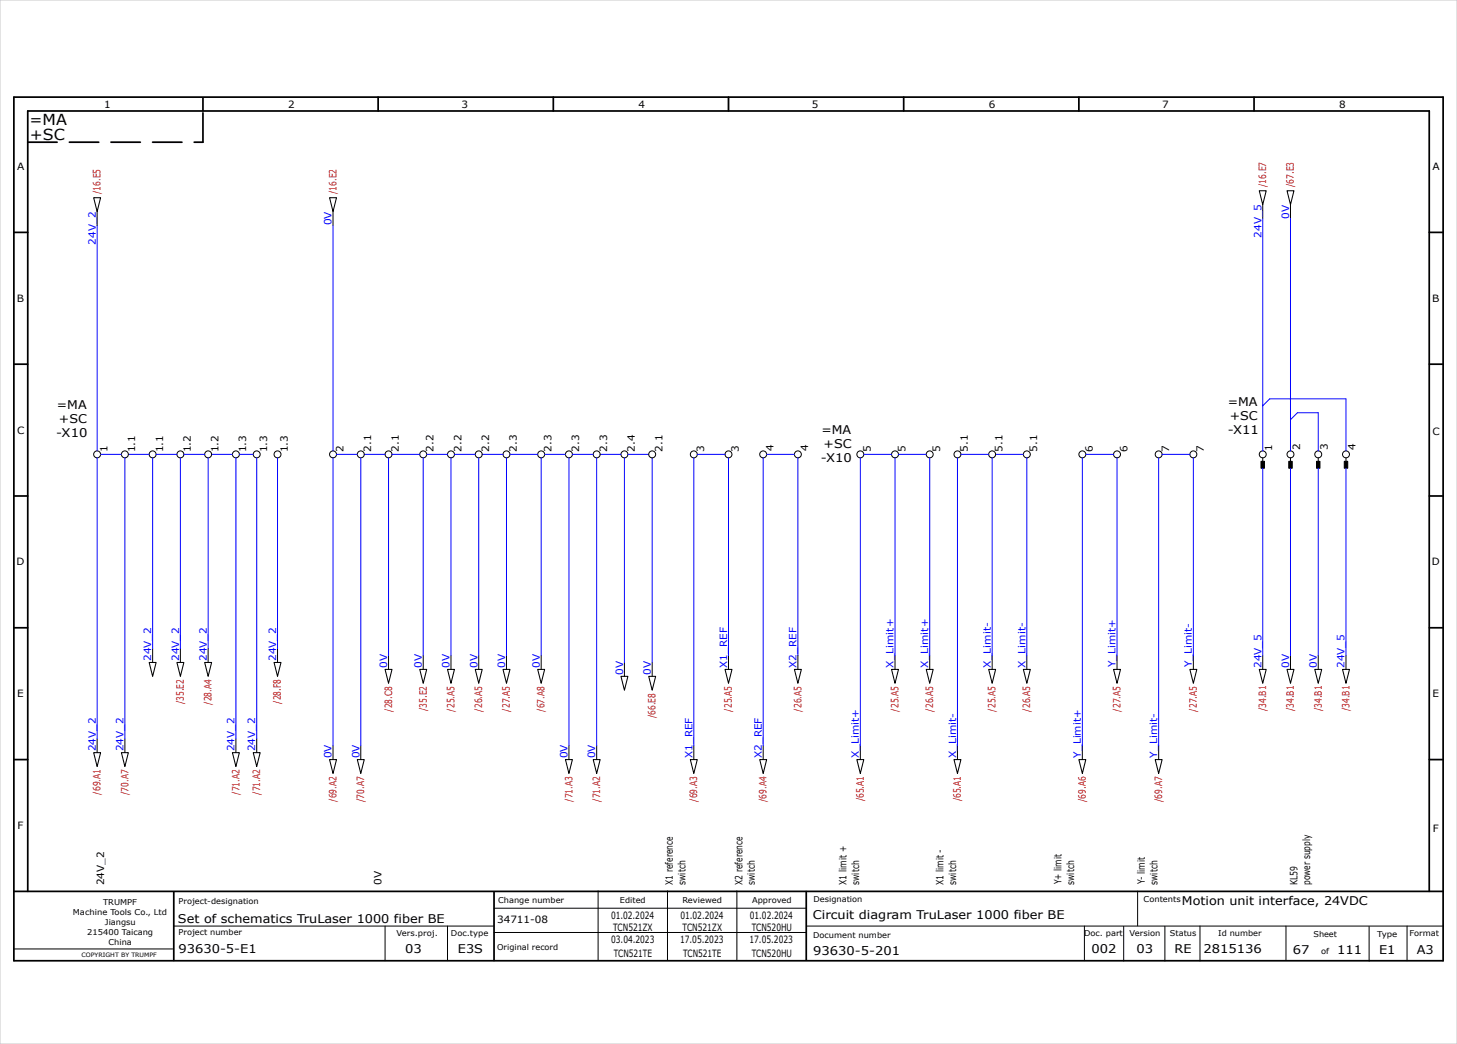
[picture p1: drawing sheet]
<svg xmlns="http://www.w3.org/2000/svg" width="420mm" height="301mm" viewBox="0 0 420 301" stroke-linecap="round" stroke-linejoin="round" font-family="sans-serif">
<g fill="none" stroke="#000" stroke-width=".5">
<path d="M4 28h412v249h-412zM58.5 28.2v3.8M109 28v4M159.5 28v4M210 28v4M260.5 28v4M311 28v4M361.5 28v4M4 67h4M412 67h4M4 105h4M412 105h4"/>
<path d="M4 143h4M412 143h4M4 181h4M412 181h4M4 219h4M412 219h4M4 257h412M8 257v-225h404v225M50.1 257.1v19.8M142.4 257.2v19.8M232.4 257.1v19.7"/>
</g>
<g fill="none" stroke="#000" stroke-width=".29">
<path d="M364 59v4M372 59v4M28 61v4M96 61v4M364 132v2M372 132v2M380 132v2M388 132v2M44 187v4M52 187v4M60 187v4M80 187v4"/>
<path d="M112 189v4M122 189v4M130 189v4M138 189v4M146 189v4M156 189v4M180 191v4M188 191v4M210 189v4M230 189v4M258 189v4M268 189v4"/>
<path d="M286 189v4M296 189v4M322 189v4M344 189v4M364 189v4M372 189v4M380 189v4M388 189v4M28 213v4M36 213v4M68 213v4M74 213v4"/>
<path d="M96 215v4M104 215v4M164 215v4M172 215v4M200 215v4M220 215v4M248 215v4M276 215v4M312 215v4M334 215v4M172.4 256.9v20M192.4 256.9v20"/>
<path d="M212.4 256.9v20M327.9 256.9v10M4.1 273.6h45.7M50.1 267h92.2M111 267v10M129 267v10M142.4 261.9h90M142.4 268.9h90M232.5 267h183.5M312.6 267v10M323.9 267.1v10M335.8 267.1v10"/>
<path d="M345.9 267v10.1M370.7 267v9.8M394.7 267.1v10M405.6 267v10"/>
<circle cx="28" cy="131" r="1"/>
<circle cx="36" cy="131" r="1"/>
<circle cx="44" cy="131" r="1"/>
<circle cx="52" cy="131" r="1"/>
<circle cx="60" cy="131" r="1"/>
<circle cx="68" cy="131" r="1"/>
<circle cx="74" cy="131" r="1"/>
<circle cx="80" cy="131" r="1"/>
<circle cx="96" cy="131" r="1"/>
<circle cx="104" cy="131" r="1"/>
<circle cx="112" cy="131" r="1"/>
<circle cx="122" cy="131" r="1"/>
<circle cx="130" cy="131" r="1"/>
<circle cx="138" cy="131" r="1"/>
<circle cx="146" cy="131" r="1"/>
<circle cx="156" cy="131" r="1"/>
<circle cx="164" cy="131" r="1"/>
<circle cx="172" cy="131" r="1"/>
<circle cx="180" cy="131" r="1"/>
<circle cx="188" cy="131" r="1"/>
<circle cx="200" cy="131" r="1"/>
<circle cx="210" cy="131" r="1"/>
<circle cx="220" cy="131" r="1"/>
<circle cx="230" cy="131" r="1"/>
<circle cx="248" cy="131" r="1"/>
<circle cx="258" cy="131" r="1"/>
<circle cx="268" cy="131" r="1"/>
<circle cx="276" cy="131" r="1"/>
<circle cx="286" cy="131" r="1"/>
<circle cx="296" cy="131" r="1"/>
<circle cx="312" cy="131" r="1"/>
<circle cx="322" cy="131" r="1"/>
<circle cx="334" cy="131" r="1"/>
<circle cx="344" cy="131" r="1"/>
<circle cx="364" cy="131" r="1"/>
<circle cx="372" cy="131" r="1"/>
<circle cx="380" cy="131" r="1"/>
<circle cx="388" cy="131" r="1"/>
</g>
<path d="M8 41h50.5M58.5 41v-8.8" fill="none" stroke="#000" stroke-width=".5" stroke-dasharray="8.5 3.5"/>
<path d="M0 0h420v301h-420z" fill="none" stroke="#c9c9c9" stroke-width=".29"/>
<g fill="#000" stroke="#000" stroke-width=".29">
<path d="M363.5 133h1v2h-1z" fill-rule="evenodd"/>
<path d="M371.5 133h1v2h-1z" fill-rule="evenodd"/>
<path d="M379.5 133h1v2h-1z" fill-rule="evenodd"/>
<path d="M387.5 133h1v2h-1z" fill-rule="evenodd"/>
</g>
<g fill="none" stroke="#000" stroke-width=".3">
<path d="M27 57h2l-1 4zM95 57h2l-1 4zM363 55h2l-1 4zM371 55h2l-1 4zM43 191h2l-1 4zM51 191h2l-1 4zM59 191h2l-1 4zM79 191h2l-1 4zM111 193h2l-1 4zM121 193h2l-1 4zM129 193h2l-1 4zM137 193h2l-1 4z"/>
<path d="M145 193h2l-1 4zM155 193h2l-1 4zM179 195h2l-1 4zM187 195h2l-1 4zM209 193h2l-1 4zM229 193h2l-1 4zM257 193h2l-1 4zM267 193h2l-1 4zM285 193h2l-1 4zM295 193h2l-1 4zM321 193h2l-1 4zM343 193h2l-1 4z"/>
<path d="M363 193h2l-1 4zM371 193h2l-1 4zM379 193h2l-1 4zM387 193h2l-1 4zM27 217h2l-1 4zM35 217h2l-1 4zM67 217h2l-1 4zM73 217h2l-1 4zM95 219h2l-1 4zM103 219h2l-1 4zM163 219h2l-1 4zM171 219h2l-1 4z"/>
<path d="M199 219h2l-1 4zM219 219h2l-1 4zM247 219h2l-1 4zM275 219h2l-1 4zM311 219h2l-1 4zM333 219h2l-1 4z"/>
</g>
<g fill="none" stroke="#00f" stroke-width=".29">
<path d="M28 65v65M96 65v65M364 63v67M372 63v67M364 117l2-2h22v15M28 132v81M29 131h6M36 132v81M37 131h6M44 132v55M45 131h6M52 132v55"/>
<path d="M53 131h6M60 132v55M61 131h6M68 132v81M69 131h4M74 132v81M80 132v55M96 132v83M97 131h6M104 132v83M105 131h6M112 132v57"/>
<path d="M113 131h8M122 132v57M123 131h6M130 132v57M131 131h6M138 132v57M139 131h6M146 132v57M147 131h8M156 132v57M157 131h6M164 132v83"/>
<path d="M165 131h6M172 132v83M173 131h6M180 132v59M181 131h6M188 132v59M200 132v83M201 131h8M210 132v57M220 132v83M221 131h8M230 132v57"/>
<path d="M248 132v83M249 131h8M258 132v57M259 131h8M268 132v57M276 132v83M277 131h8M286 132v57M287 131h8M296 132v57M312 132v83M313 131h8"/>
<path d="M322 132v57M334 132v83M335 131h8M344 132v57M364 135v54M372 135v54M372 121l2-2h6v11M380 135v54M388 135v54"/>
</g>
<g font-size="4.4">
<text x="8.5" y="36">=MA</text>
<text x="8.6" y="40.5">+SC</text>
</g>
<g font-size="3.5">
<text x="16.4" y="118">=MA</text>
<text x="353.9" y="117">=MA</text>
<text x="16.2" y="126">-X10</text>
<text x="17" y="122">+SC</text>
<text x="236.8" y="125.2">=MA</text>
<text x="353.9" y="125">-X11</text>
<text x="354.5" y="121">+SC</text>
<text x="237.4" y="129.2">+SC</text>
<text x="236.6" y="133.2">-X10</text>
<text x="340.7" y="261">Motion unit interface, 24VDC</text>
<text x="51.3" y="266">Set of schematics TruLaser 1000 fiber BE</text>
<text x="234.3" y="265">Circuit diagram TruLaser 1000 fiber BE</text>
<text x="51.5" y="274.7">93630-5-E1</text>
<text x="116.8" y="274.9">03</text>
<text x="132" y="274.9">E3S</text>
<text x="234.4" y="275.3">93630-5-201</text>
<text x="314.6" y="274.8">002</text>
<text x="327.6" y="274.9">03</text>
<text x="338.6" y="274.8">RE</text>
<text x="346.9" y="274.7">2815136</text>
<text x="372.7" y="275">67</text>
<text x="385.4" y="275">111</text>
<text x="397.6" y="275">E1</text>
<text x="408.4" y="275">A3</text>
</g>
<g font-size="2.9">
<text x="30" y="31">1</text>
<text x="83" y="31">2</text>
<text x="133.1" y="31">3</text>
<text x="184.1" y="31">4</text>
<text x="234.1" y="31">5</text>
<text x="285" y="31">6</text>
<text x="335" y="31">7</text>
<text x="386" y="31">8</text>
<text x="5" y="49">A</text>
<text x="413" y="49">A</text>
<text x="4.8" y="87">B</text>
<text x="412.8" y="87">B</text>
<text x="5" y="125">C</text>
<text x="413" y="125.5">C</text>
<text x="31" y="130.4" transform="rotate(-90 31 130.4)">1</text>
<text x="39" y="130.4" transform="rotate(-90 39 130.4)">1.1</text>
<text x="47" y="130.4" transform="rotate(-90 47 130.4)">1.1</text>
<text x="55" y="130.4" transform="rotate(-90 55 130.4)">1.2</text>
<text x="63" y="130.4" transform="rotate(-90 63 130.4)">1.2</text>
<text x="71" y="130.4" transform="rotate(-90 71 130.4)">1.3</text>
<text x="77" y="130.4" transform="rotate(-90 77 130.4)">1.3</text>
<text x="83" y="130.4" transform="rotate(-90 83 130.4)">1.3</text>
<text x="99" y="130.2" transform="rotate(-90 99 130.2)">2</text>
<text x="107" y="130.2" transform="rotate(-90 107 130.2)">2.1</text>
<text x="115" y="130.2" transform="rotate(-90 115 130.2)">2.1</text>
<text x="125" y="130.2" transform="rotate(-90 125 130.2)">2.2</text>
<text x="133" y="130.2" transform="rotate(-90 133 130.2)">2.2</text>
<text x="141" y="130.2" transform="rotate(-90 141 130.2)">2.2</text>
<text x="149" y="130.2" transform="rotate(-90 149 130.2)">2.3</text>
<text x="159" y="130.2" transform="rotate(-90 159 130.2)">2.3</text>
<text x="167" y="130.2" transform="rotate(-90 167 130.2)">2.3</text>
<text x="175" y="130.2" transform="rotate(-90 175 130.2)">2.3</text>
<text x="183" y="130.2" transform="rotate(-90 183 130.2)">2.4</text>
<text x="191" y="130.2" transform="rotate(-90 191 130.2)">2.1</text>
<text x="203" y="130.2" transform="rotate(-90 203 130.2)">3</text>
<text x="213" y="130.2" transform="rotate(-90 213 130.2)">3</text>
<text x="223" y="130.1" transform="rotate(-90 223 130.1)">4</text>
<text x="233" y="130.1" transform="rotate(-90 233 130.1)">4</text>
<text x="251" y="130.2" transform="rotate(-90 251 130.2)">5</text>
<text x="261" y="130.2" transform="rotate(-90 261 130.2)">5</text>
<text x="271" y="130.2" transform="rotate(-90 271 130.2)">5</text>
<text x="279" y="130.2" transform="rotate(-90 279 130.2)">5.1</text>
<text x="289" y="130.2" transform="rotate(-90 289 130.2)">5.1</text>
<text x="299" y="130.2" transform="rotate(-90 299 130.2)">5.1</text>
<text x="315" y="130.2" transform="rotate(-90 315 130.2)">6</text>
<text x="325" y="130.2" transform="rotate(-90 325 130.2)">6</text>
<text x="337" y="130.2" transform="rotate(-90 337 130.2)">7</text>
<text x="347" y="130.2" transform="rotate(-90 347 130.2)">7</text>
<text x="366.8" y="129.9" transform="rotate(-90 366.8 129.9)">1</text>
<text x="374.7" y="129.7" transform="rotate(-90 374.7 129.7)">2</text>
<text x="382.7" y="129.7" transform="rotate(-90 382.7 129.7)">3</text>
<text x="390.8" y="129.6" transform="rotate(-90 390.8 129.6)">4</text>
<text x="4.8" y="163">D</text>
<text x="412.7" y="163">D</text>
<text x="5" y="201">E</text>
<text x="413" y="201">E</text>
<text x="5.1" y="239">F</text>
<text x="413" y="240">F</text>
<text x="30" y="255.2" transform="rotate(-90 30 255.2)">24V_2</text>
<text x="110" y="255.2" transform="rotate(-90 110 255.2)">0V</text>
<text x="194" y="255.1" transform="rotate(-90 194 255.1)">X1 reference</text>
<text x="197.6" y="255.1" transform="rotate(-90 197.6 255.1)">switch</text>
<text x="214" y="255.1" transform="rotate(-90 214 255.1)">X2 reference</text>
<text x="217.6" y="255.1" transform="rotate(-90 217.6 255.1)">switch</text>
<text x="244" y="255.1" transform="rotate(-90 244 255.1)">X1 limit +</text>
<text x="247.6" y="255.1" transform="rotate(-90 247.6 255.1)">switch</text>
<text x="272" y="255.1" transform="rotate(-90 272 255.1)">X1 limit -</text>
<text x="275.6" y="255.1" transform="rotate(-90 275.6 255.1)">switch</text>
<text x="306" y="255" transform="rotate(-90 306 255)">Y+ limit</text>
<text x="309.6" y="255.1" transform="rotate(-90 309.6 255.1)">switch</text>
<text x="330" y="255" transform="rotate(-90 330 255)">Y- limit</text>
<text x="333.6" y="255.1" transform="rotate(-90 333.6 255.1)">switch</text>
<text x="374" y="255.3" transform="rotate(-90 374 255.3)">KL59</text>
<text x="377.6" y="255.2" transform="rotate(-90 377.6 255.2)">power supply</text>
<text x="143.3" y="266">34711-08</text>
<text x="176.1" y="264.9">01.02.2024</text>
<text x="176.8" y="268.4">TCN521ZX</text>
<text x="196.1" y="264.9">01.02.2024</text>
<text x="196.8" y="268.4">TCN521ZX</text>
<text x="216.1" y="264.9">01.02.2024</text>
<text x="216.7" y="268.4">TCN520HU</text>
<text x="176.2" y="271.9">03.04.2023</text>
<text x="176.9" y="275.9">TCN521TE</text>
<text x="196" y="271.9">17.05.2023</text>
<text x="196.9" y="275.9">TCN521TE</text>
<text x="216" y="271.9">17.05.2023</text>
<text x="216.7" y="275.9">TCN520HU</text>
</g>
<g font-size="2.9" fill="#b60000">
<text x="365" y="53.9" transform="rotate(-90 365 53.9)">/16.E7</text>
<text x="373" y="53.9" transform="rotate(-90 373 53.9)">/67.E3</text>
<text x="29" y="55.9" transform="rotate(-90 29 55.9)">/16.E5</text>
<text x="97" y="55.9" transform="rotate(-90 97 55.9)">/16.E2</text>
<text x="53" y="203" transform="rotate(-90 53 203)">/35.E2</text>
<text x="61" y="203.2" transform="rotate(-90 61 203.2)">/28.A4</text>
<text x="81" y="202.9" transform="rotate(-90 81 202.9)">/28.F8</text>
<text x="113" y="205.2" transform="rotate(-90 113 205.2)">/28.C8</text>
<text x="123" y="205" transform="rotate(-90 123 205)">/35.E2</text>
<text x="131" y="205.1" transform="rotate(-90 131 205.1)">/25.A5</text>
<text x="139" y="205.1" transform="rotate(-90 139 205.1)">/26.A5</text>
<text x="147" y="205.1" transform="rotate(-90 147 205.1)">/27.A5</text>
<text x="157" y="205.2" transform="rotate(-90 157 205.2)">/67.A8</text>
<text x="189" y="207.1" transform="rotate(-90 189 207.1)">/66.E8</text>
<text x="211" y="205.1" transform="rotate(-90 211 205.1)">/25.A5</text>
<text x="231" y="205.1" transform="rotate(-90 231 205.1)">/26.A5</text>
<text x="259" y="205.1" transform="rotate(-90 259 205.1)">/25.A5</text>
<text x="269" y="205.1" transform="rotate(-90 269 205.1)">/26.A5</text>
<text x="287" y="205.1" transform="rotate(-90 287 205.1)">/25.A5</text>
<text x="297" y="205.1" transform="rotate(-90 297 205.1)">/26.A5</text>
<text x="323" y="205.1" transform="rotate(-90 323 205.1)">/27.A5</text>
<text x="345" y="205.1" transform="rotate(-90 345 205.1)">/27.A5</text>
<text x="365" y="205.1" transform="rotate(-90 365 205.1)">/34.B1</text>
<text x="373" y="205.1" transform="rotate(-90 373 205.1)">/34.B1</text>
<text x="381" y="205.1" transform="rotate(-90 381 205.1)">/34.B1</text>
<text x="389" y="205.1" transform="rotate(-90 389 205.1)">/34.B1</text>
<text x="29" y="229.1" transform="rotate(-90 29 229.1)">/69.A1</text>
<text x="37" y="229.2" transform="rotate(-90 37 229.2)">/70.A7</text>
<text x="69" y="229.1" transform="rotate(-90 69 229.1)">/71.A2</text>
<text x="75" y="229.1" transform="rotate(-90 75 229.1)">/71.A2</text>
<text x="97" y="231.1" transform="rotate(-90 97 231.1)">/69.A2</text>
<text x="105" y="231.2" transform="rotate(-90 105 231.2)">/70.A7</text>
<text x="165" y="231.1" transform="rotate(-90 165 231.1)">/71.A3</text>
<text x="173" y="231.1" transform="rotate(-90 173 231.1)">/71.A2</text>
<text x="201" y="231.1" transform="rotate(-90 201 231.1)">/69.A3</text>
<text x="221" y="231.2" transform="rotate(-90 221 231.2)">/69.A4</text>
<text x="249" y="231.1" transform="rotate(-90 249 231.1)">/65.A1</text>
<text x="277" y="231.1" transform="rotate(-90 277 231.1)">/65.A1</text>
<text x="313" y="231.2" transform="rotate(-90 313 231.2)">/69.A6</text>
<text x="335" y="231.2" transform="rotate(-90 335 231.2)">/69.A7</text>
</g>
<g font-size="2.9" fill="#00f">
<text x="95.6" y="65" transform="rotate(-90 95.6 65)">0V</text>
<text x="371.6" y="63" transform="rotate(-90 371.6 63)">0V</text>
<text x="27.6" y="70.5" transform="rotate(-90 27.6 70.5)">24V_2</text>
<text x="363.6" y="68.5" transform="rotate(-90 363.6 68.5)">24V_5</text>
<text x="43.6" y="190.6" transform="rotate(-90 43.6 190.6)">24V_2</text>
<text x="51.6" y="190.6" transform="rotate(-90 51.6 190.6)">24V_2</text>
<text x="59.6" y="190.6" transform="rotate(-90 59.6 190.6)">24V_2</text>
<text x="79.6" y="190.6" transform="rotate(-90 79.6 190.6)">24V_2</text>
<text x="111.6" y="192.6" transform="rotate(-90 111.6 192.6)">0V</text>
<text x="121.6" y="192.6" transform="rotate(-90 121.6 192.6)">0V</text>
<text x="129.6" y="192.6" transform="rotate(-90 129.6 192.6)">0V</text>
<text x="137.6" y="192.6" transform="rotate(-90 137.6 192.6)">0V</text>
<text x="145.6" y="192.6" transform="rotate(-90 145.6 192.6)">0V</text>
<text x="155.6" y="192.6" transform="rotate(-90 155.6 192.6)">0V</text>
<text x="179.6" y="194.6" transform="rotate(-90 179.6 194.6)">0V</text>
<text x="187.6" y="194.6" transform="rotate(-90 187.6 194.6)">0V</text>
<text x="209.6" y="192.5" transform="rotate(-90 209.6 192.5)">X1_REF</text>
<text x="229.6" y="192.5" transform="rotate(-90 229.6 192.5)">X2_REF</text>
<text x="257.6" y="192.5" transform="rotate(-90 257.6 192.5)">X_Limit+</text>
<text x="267.6" y="192.5" transform="rotate(-90 267.6 192.5)">X_Limit+</text>
<text x="285.6" y="192.5" transform="rotate(-90 285.6 192.5)">X_Limit-</text>
<text x="295.6" y="192.5" transform="rotate(-90 295.6 192.5)">X_Limit-</text>
<text x="321.6" y="192.4" transform="rotate(-90 321.6 192.4)">Y_Limit+</text>
<text x="343.6" y="192.4" transform="rotate(-90 343.6 192.4)">Y_Limit-</text>
<text x="363.6" y="192.6" transform="rotate(-90 363.6 192.6)">24V_5</text>
<text x="371.6" y="192.6" transform="rotate(-90 371.6 192.6)">0V</text>
<text x="379.6" y="192.6" transform="rotate(-90 379.6 192.6)">0V</text>
<text x="387.6" y="192.6" transform="rotate(-90 387.6 192.6)">24V_5</text>
<text x="27.6" y="216.6" transform="rotate(-90 27.6 216.6)">24V_2</text>
<text x="35.6" y="216.6" transform="rotate(-90 35.6 216.6)">24V_2</text>
<text x="67.6" y="216.6" transform="rotate(-90 67.6 216.6)">24V_2</text>
<text x="73.6" y="216.6" transform="rotate(-90 73.6 216.6)">24V_2</text>
<text x="95.6" y="218.6" transform="rotate(-90 95.6 218.6)">0V</text>
<text x="103.6" y="218.6" transform="rotate(-90 103.6 218.6)">0V</text>
<text x="163.6" y="218.6" transform="rotate(-90 163.6 218.6)">0V</text>
<text x="171.6" y="218.6" transform="rotate(-90 171.6 218.6)">0V</text>
<text x="199.6" y="218.5" transform="rotate(-90 199.6 218.5)">X1_REF</text>
<text x="219.6" y="218.5" transform="rotate(-90 219.6 218.5)">X2_REF</text>
<text x="247.6" y="218.5" transform="rotate(-90 247.6 218.5)">X_Limit+</text>
<text x="275.6" y="218.5" transform="rotate(-90 275.6 218.5)">X_Limit-</text>
<text x="311.6" y="218.4" transform="rotate(-90 311.6 218.4)">Y_Limit+</text>
<text x="333.6" y="218.4" transform="rotate(-90 333.6 218.4)">Y_Limit-</text>
</g>
<g font-size="2.3">
<text x="21" y="263.8">Machine Tools Co., Ltd</text>
<text x="29.7" y="260.8">TRUMPF</text>
<text x="51.5" y="260.7">Project-designation</text>
<text x="143.6" y="260.4">Change number</text>
<text x="178.7" y="260.4">Edited</text>
<text x="196.7" y="260.4">Reviewed</text>
<text x="216.8" y="260.4">Approved</text>
<text x="234.5" y="260.2">Designation</text>
<text x="329.7" y="260.1">Contents</text>
<text x="25.2" y="269.6">215400 Taicang</text>
<text x="30.3" y="266.7">Jiangsu</text>
<text x="51.5" y="269.7">Project number</text>
<text x="114.3" y="269.9">Vers.proj.</text>
<text x="130" y="269.9">Doc.type</text>
<text x="312.5" y="269.8">Doc. part</text>
<text x="325.6" y="269.9">Version</text>
<text x="337.3" y="269.8">Status</text>
<text x="351.2" y="269.8">Id number</text>
<text x="406.4" y="270">Format</text>
<text x="31.3" y="272.5">China</text>
<text x="143.3" y="273.9">Original record</text>
<text x="234.4" y="270.3">Document number</text>
<text x="378.6" y="270">Sheet</text>
<text x="380.8" y="275">of</text>
<text x="397" y="270">Type</text>
</g>
<text font-size="1.7" x="23.5" y="275.8">COPYRIGHT BY TRUMPF</text>
</svg>
